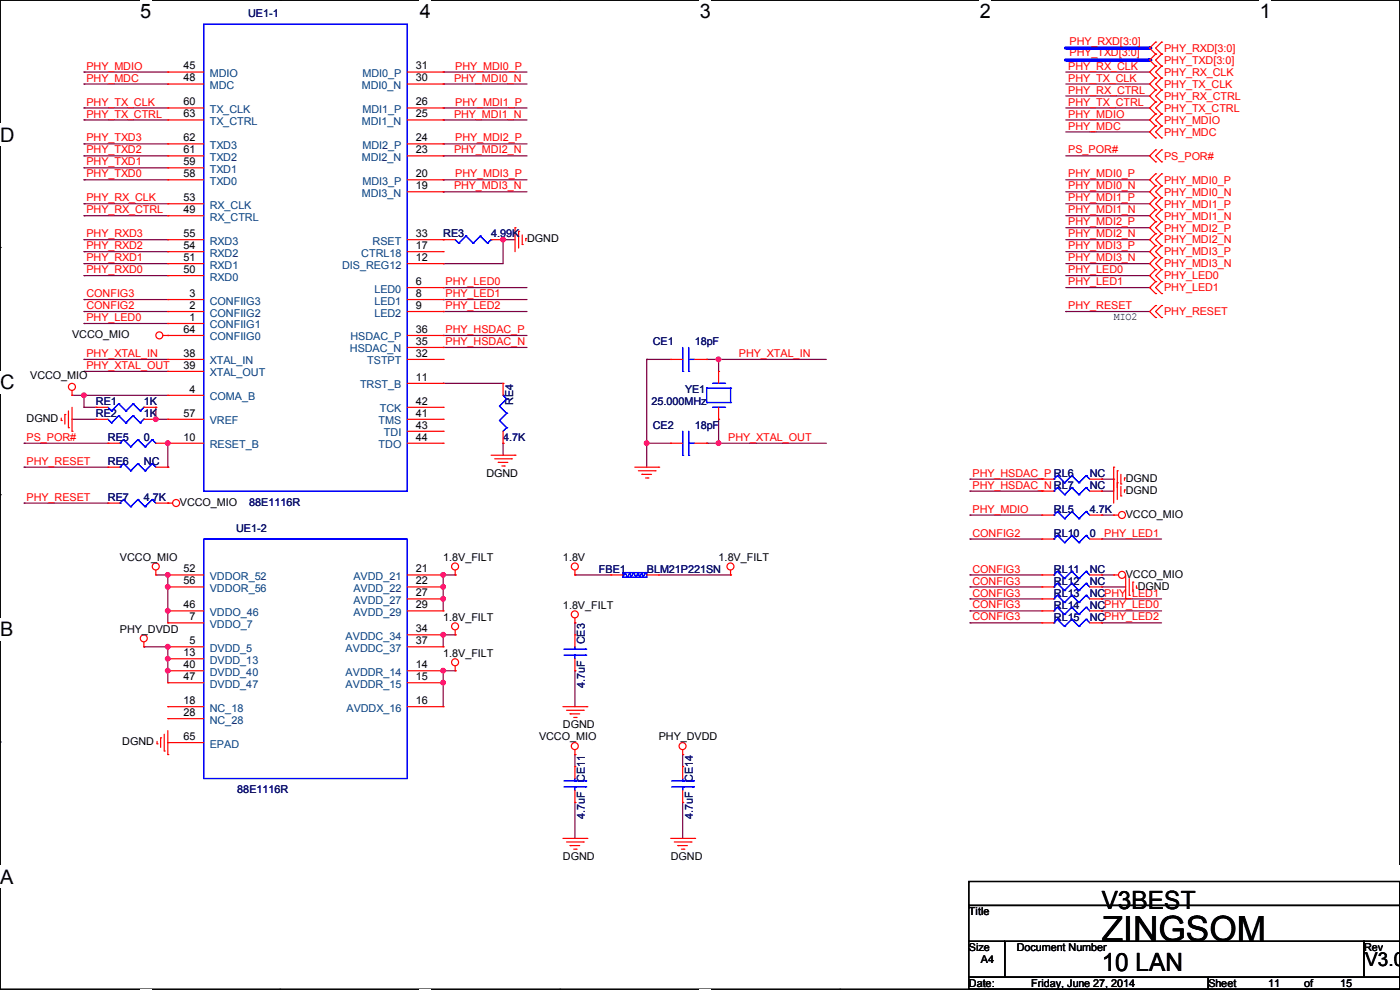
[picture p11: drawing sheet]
<svg xmlns="http://www.w3.org/2000/svg" width="297mm" height="210mm" viewBox="0 0 297 210" stroke-linecap="round" stroke-linejoin="round" font-family="sans-serif">
<path d="M0 0h297v209.8h-297z" fill="none" stroke="#000" stroke-width=".25"/>
<g fill="#fff">
<path d="M29.7 0h2.4v4.8h-2.4z"/>
<path d="M29.7 209.8h2.4v.2h-2.4z"/>
</g>
<path d="M59.4 0h.1M59.4 209.8h.1" fill="none" stroke="#000" stroke-width=".25"/>
<g fill="#fff">
<path d="M89.1 0h2.3v4.8h-2.3z"/>
<path d="M89.1 209.8h2.3v.2h-2.3z"/>
</g>
<path d="M118.8 0h.1M118.8 209.8h.1" fill="none" stroke="#000" stroke-width=".25"/>
<g fill="#fff">
<path d="M148.5 0h2.3v4.8h-2.3z"/>
<path d="M148.5 209.8h2.3v.2h-2.3z"/>
</g>
<path d="M178.2 0h.1M178.2 209.8h.1" fill="none" stroke="#000" stroke-width=".25"/>
<g fill="#fff">
<path d="M207.9 0h2.3v4.8h-2.3z"/>
<path d="M207.9 209.8h2.3v.2h-2.3z"/>
</g>
<path d="M237.6 0h.1M237.6 209.8h.1" fill="none" stroke="#000" stroke-width=".25"/>
<g fill="#fff">
<path d="M267.3 0h2.3v4.8h-2.3z"/>
<path d="M267.3 209.8h2.3v.2h-2.3z"/>
<path d="M0 26.2h3.1v4.8h-3.1z"/>
<path d="M0 78.7h3.1v4.7h-3.1z"/>
</g>
<path d="M0 52.5h.1M297 52.5h.1" fill="none" stroke="#000" stroke-width=".25"/>
<path d="M0 131.1h2.9v4.8h-2.9z" fill="#fff"/>
<path d="M0 104.9h.1M297 104.9h.1" fill="none" stroke="#000" stroke-width=".25"/>
<g fill="#fff">
<path d="M0 183.6h2.9v4.7h-2.9z"/>
<path d="M296.9 183.6h.1v4.7h-.1z"/>
</g>
<path d="M0 157.4h.1M297 157.4h.1" fill="none" stroke="#000" stroke-width=".25"/>
<g fill="none" stroke="#800040" stroke-width=".25">
<path d="M17.8 15.3h.1M17.8 17.8h.1M17.8 15.3h17.8M17.8 17.8h17.8M94 15.3h.1M94 17.8h.1M94 15.3h17.8M94 17.8h17.8M17.8 22.9h.1M17.8 25.4h.1M17.8 38.1h.1M17.8 35.6h.1"/>
<path d="M17.8 33.1h.1M17.8 30.5h.1M17.8 22.9h17.8M17.8 25.4h17.8M17.8 38.1h17.8M17.8 35.6h17.8M17.8 33.1h17.8M17.8 30.5h17.8M94 22.9h.1M94 25.4h.1M94 30.5h.1M94 33.1h.1"/>
<path d="M94 38.1h.1M94 22.9h17.8M94 25.4h17.8M94 38.1h17.8M94 33.1h17.8M94 30.5h17.8M226.1 22.9h17.8M226.1 25.4h17.8M226.1 38.1h17.8M226.1 33.1h17.8M226.1 20.4h17.8M226.1 28h17.8"/>
<path d="M243.9 33.1h.1M243.9 38.1h.1M243.9 20.4h.1M243.9 22.9h.1M243.9 28h.1M243.9 25.4h.1M17.8 43.2h.1M17.8 45.8h.1M17.8 58.5h.1M17.8 55.9h.1M17.8 53.4h.1M17.8 50.8h.1"/>
<path d="M17.8 43.2h17.8M17.8 45.8h17.8M17.8 58.5h17.8M17.8 55.9h17.8M17.8 53.4h17.8M17.8 50.8h17.8M94 40.7h.1M94 55.9h.1M94 40.7h17.8M106.7 50.8h.1M106.7 50.8v5.1h-12.7M106.7 50.8h2.6"/>
<path d="M226.1 43.2h17.8M226.1 45.8h17.8M226.1 58.5h17.8M226.1 55.9h17.8M226.1 53.4h17.8M226.1 50.8h17.8M226.1 40.7h17.8M226.1 48.3h17.8M243.9 43.2h.1M243.9 45.8h.1M243.9 48.3h.1M243.9 50.8h.1"/>
<path d="M243.9 53.4h.1M243.9 55.9h.1M243.9 40.7h.1M243.9 58.5h.1M17.8 63.5h.1M17.8 68.6h.1M17.8 66.1h.1M17.8 76.2h.1M17.8 78.8h.1M17.8 63.5h17.8M17.8 68.6h17.8M17.8 66.1h17.8"/>
<path d="M17.8 76.2h17.8M17.8 78.8h17.8M94 71.2h.1M94 73.7h.1M94 63.5h.1M94 61h.1M94 63.5h17.8M94 71.2h17.8M94 73.7h17.8M94 61h17.8M137.2 76.2h.1M137.2 76.2h5.1"/>
<path d="M137.2 76.2v22.9M149.9 76.2h.1M149.9 76.2h25.4M152.4 76.2h.1M152.4 76.2v2.6M226.1 61h17.8M243.9 61h.1M15.3 88.9h.1M15.3 83.9h.1M15.3 83.9h20.3M15.3 88.9h5.1M17.8 83.9h.1"/>
<path d="M17.8 86.4h.1M17.8 83.9v2.5M17.8 86.4h2.6M33.1 88.9h.1M33.1 86.4h.1M33.1 88.9h2.5M33.1 86.4v2.5M94 81.3h.1M94 81.3h12.7M106.7 94h.1M106.7 94v2.6M137.2 94h.1"/>
<path d="M137.2 94h5.1M149.9 94h.1M149.9 94h25.4M152.4 88.9h.1M152.4 94h.1M152.4 88.9v5.1M30.5 137.2h.1M30.5 137.2h5.1M33.1 122h2.5M35.6 129.6h.1M35.6 122h.1M35.6 137.2h.1"/>
<path d="M35.6 124.5h.1M35.6 139.7h.1M35.6 122v10.1M35.6 137.2v7.6M94 127h.1M94 122h.1M94 124.5h.1M94 134.7h.1M94 122h2.6M94 122v7.6M94 134.7v2.5M94 134.7h2.6"/>
<path d="M96.6 122h.1M96.6 134.7h.1M122 122h.1M122 132.1h.1M122 122h7.6M122 132.1v2.6M139.7 122h15.3M155 122h.1M35.6 142.3h.1M94 144.8h.1M94 142.3h.1M94 142.3v7.6"/>
<path d="M94 142.3h2.6M96.6 142.3h.1M122 142.3h.1M122 142.3v7.6M122 160.1h.1M122 170.2h.1M122 160.1v2.5M122 170.2v7.6M144.8 160.1h.1M144.8 170.2h.1M144.8 160.1v2.5M144.8 170.2v7.6"/>
</g>
<g fill="#f0f" stroke="#f0f" stroke-width=".25">
<circle cx="17.8" cy="83.8" r=".49"/>
<circle cx="33" cy="88.9" r=".49"/>
<circle cx="106.7" cy="50.8" r=".49"/>
<circle cx="137.2" cy="94" r=".49"/>
<circle cx="152.4" cy="94" r=".49"/>
<circle cx="152.4" cy="76.2" r=".49"/>
<circle cx="35.6" cy="129.6" r=".49"/>
<circle cx="35.6" cy="121.9" r=".49"/>
<circle cx="35.6" cy="137.2" r=".49"/>
<circle cx="35.6" cy="142.3" r=".49"/>
<circle cx="94" cy="127" r=".49"/>
<circle cx="94" cy="121.9" r=".49"/>
<circle cx="94" cy="124.5" r=".49"/>
<circle cx="94" cy="144.8" r=".49"/>
<circle cx="35.6" cy="124.5" r=".49"/>
<circle cx="35.6" cy="139.7" r=".49"/>
<circle cx="94" cy="134.6" r=".49"/>
<circle cx="94" cy="142.3" r=".49"/>
</g>
<path d="M226.1 12.7h17.8" fill="none" stroke="#00f" stroke-width=".76"/>
<circle cx="243.9" cy="12.7" r=".38" fill="#00f"/>
<path d="M226.1 15.3h17.8M226.1 17.8h17.8M243.9 15.3h.1M243.9 17.8h.1" fill="none" stroke="#800040" stroke-width=".25"/>
<path d="M226.1 10.2h17.8" fill="none" stroke="#00f" stroke-width=".76"/>
<circle cx="243.9" cy="10.2" r=".38" fill="#00f"/>
<g fill="none" stroke="#800040" stroke-width=".25">
<path d="M94 66.1h.1M94 66.1h17.8M226.1 66.1h.1M226.1 66.1h17.8M5.1 94h.1M5.1 99.1h.1M5.1 94h17.8M5.1 99.1h17.8M35.6 99.1h.1M35.6 94v5.1M5.1 106.7h.1M5.1 106.7h17.8"/>
<path d="M205.8 104.2h.1M205.8 101.6h.1M205.8 114.3h.1M205.8 109.3h.1M205.8 104.2h15.2M205.8 101.6h15.2M205.8 114.3h15.2M205.8 109.3h15.2M233.7 104.2h.1M233.7 114.3h.1M233.7 109.3h.1M233.7 101.6h.1"/>
<path d="M233.7 104.2h2.6M233.7 101.6h2.6M233.7 114.3h12.7M233.7 109.3h2.6M205.8 122h.1M205.8 129.6h.1M205.8 127h.1M205.8 124.5h.1M205.8 132.1h.1M205.8 132.1h15.2M205.8 127h15.2M205.8 124.5h15.2"/>
<path d="M205.8 129.6h15.2M205.8 122h15.2M233.7 132.1h.1M233.7 127h.1M233.7 124.5h.1M233.7 129.6h.1M233.7 122h.1M233.7 132.1h12.7M233.7 127h12.7M233.7 124.5h5.1M233.7 129.6h12.7M233.7 122h2.6"/>
</g>
<g fill="#f0f" stroke="#f0f" stroke-width=".25">
<circle cx="35.6" cy="94" r=".49"/>
<circle cx="17.8" cy="83.8" r=".49"/>
<circle cx="33" cy="88.9" r=".49"/>
<circle cx="106.7" cy="50.8" r=".49"/>
<circle cx="137.2" cy="94" r=".49"/>
<circle cx="152.4" cy="94" r=".49"/>
<circle cx="152.4" cy="76.2" r=".49"/>
<circle cx="35.6" cy="129.6" r=".49"/>
<circle cx="35.6" cy="121.9" r=".49"/>
<circle cx="35.6" cy="137.2" r=".49"/>
<circle cx="35.6" cy="142.3" r=".49"/>
<circle cx="94" cy="127" r=".49"/>
<circle cx="94" cy="121.9" r=".49"/>
<circle cx="94" cy="124.5" r=".49"/>
<circle cx="94" cy="144.8" r=".49"/>
<circle cx="35.6" cy="124.5" r=".49"/>
<circle cx="35.6" cy="139.7" r=".49"/>
<circle cx="94" cy="134.6" r=".49"/>
<circle cx="94" cy="142.3" r=".49"/>
</g>
<g fill="none" stroke="#f00" stroke-width=".25">
<path d="M35.6 15.3h.1M35.6 17.8h.1M35.6 15.3h7.6M35.6 17.8h7.6M86.4 15.3h7.6M86.4 17.8h7.6M94 15.3h.1M94 17.8h.1M245.2 19.1h.1M245.2 14h.1M245.2 16.6h.1M245.2 11.5h.1"/>
<path d="M245.2 8.9h.1M245.2 19.1l-1.3 1.3 1.3 1.2M245.2 14l-1.3 1.3 1.3 1.3M245.2 16.6l-1.3 1.2 1.3 1.3M245.2 11.5l-1.3 1.2 1.3 1.3M245.2 8.9l-1.3 1.3 1.3 1.3M246.4 19.1h.1M246.4 16.6h.1M246.4 14h.1M246.4 11.5h.1M246.4 8.9h.1M246.4 19.1l-1.2 1.3 1.2 1.2"/>
<path d="M246.4 14l-1.2 1.3 1.2 1.3M246.4 16.6l-1.2 1.2 1.2 1.3M246.4 11.5l-1.2 1.2 1.2 1.3M246.4 8.9l-1.2 1.3 1.2 1.3M35.6 22.9h.1M35.6 25.4h.1M35.6 30.5h.1M35.6 33.1h.1M35.6 35.6h.1M35.6 38.1h.1M35.6 22.9h7.6M35.6 25.4h7.6"/>
<path d="M35.6 30.5h7.6M35.6 33.1h7.6M35.6 35.6h7.6M35.6 38.1h7.6M86.4 22.9h7.6M86.4 25.4h7.6M86.4 30.5h7.6M86.4 33.1h7.6M86.4 38.1h7.6M94 22.9h.1M94 25.4h.1M94 30.5h.1"/>
<path d="M94 33.1h.1M94 38.1h.1M245.2 31.8h.1M245.2 34.3h.1M245.2 36.9h.1M245.2 39.4h.1M245.2 21.6h.1M245.2 24.2h.1M245.2 26.7h.1M245.2 29.3h.1M245.2 31.8l-1.3 1.3 1.3 1.2M245.2 36.9l-1.3 1.2 1.3 1.3"/>
<path d="M245.2 39.4l-1.3 1.3 1.3 1.3M245.2 21.6l-1.3 1.3 1.3 1.3M245.2 26.7l-1.3 1.3 1.3 1.3M245.2 24.2l-1.3 1.2 1.3 1.3M246.4 34.3h.1M246.4 31.8h.1M246.4 39.4h.1M246.4 36.9h.1M246.4 21.6h.1M246.4 24.2h.1M246.4 29.3h.1M246.4 26.7h.1"/>
<path d="M246.4 31.8l-1.2 1.3 1.2 1.2M246.4 36.9l-1.2 1.2 1.2 1.3M246.4 39.4l-1.2 1.3 1.2 1.3M246.4 21.6l-1.2 1.3 1.2 1.3M246.4 26.7l-1.2 1.3 1.2 1.3M246.4 24.2l-1.2 1.2 1.2 1.3M35.6 43.2h.1M35.6 45.8h.1M35.6 50.8h.1M35.6 53.4h.1M35.6 55.9h.1M35.6 58.5h.1"/>
<path d="M35.6 43.2h7.6M35.6 45.8h7.6M35.6 50.8h7.6M35.6 53.4h7.6M35.6 55.9h7.6M35.6 58.5h7.6M86.4 50.8h10.2M86.4 53.4h7.6M86.4 55.9h7.6M86.4 40.7h7.6M94 40.7h.1M94 50.8h.1"/>
<path d="M94 53.4h.1M94 55.9h.1M104.2 50.8h2.5M106.7 50.8h.1M109.3 48.3h.1M109.3 48.3v5.1M110 49.1h.1M110 49.1v3.5M110.8 51.9h.1M110.8 49.8v2.1M111.5 50.6h.1M111.5 50.6v.5"/>
<path d="M245.2 42h.1M245.2 44.5h.1M245.2 47h.1M245.2 49.6h.1M245.2 52.1h.1M245.2 54.7h.1M245.2 57.2h.1M245.2 59.7h.1M245.2 42l-1.3 1.2 1.3 1.3M245.2 44.5l-1.3 1.3 1.3 1.2M245.2 47l-1.3 1.3 1.3 1.3M245.2 49.6l-1.3 1.2 1.3 1.3"/>
<path d="M245.2 52.1l-1.3 1.3 1.3 1.3M245.2 54.7l-1.3 1.2 1.3 1.3M245.2 57.2l-1.3 1.3 1.3 1.2M245.2 59.7l-1.3 1.3 1.3 1.3M246.4 42h.1M246.4 44.5h.1M246.4 47h.1M246.4 49.6h.1M246.4 52.1h.1M246.4 54.7h.1M246.4 57.2h.1M246.4 59.7h.1"/>
<path d="M246.4 42l-1.2 1.2 1.2 1.3M246.4 44.5l-1.2 1.3 1.2 1.2M246.4 47l-1.2 1.3 1.2 1.3M246.4 49.6l-1.2 1.2 1.2 1.3M246.4 52.1l-1.2 1.3 1.2 1.3M246.4 54.7l-1.2 1.2 1.2 1.3M246.4 57.2l-1.2 1.3 1.2 1.2M246.4 59.7l-1.2 1.3 1.2 1.3M34.6 71.2h8.6M35.6 71.2h.1M35.6 63.5h.1M35.6 66.1h.1"/>
<path d="M35.6 68.6h.1M35.6 76.2h.1M35.6 78.8h.1M35.6 63.5h7.6M35.6 66.1h7.6M35.6 68.6h7.6M35.6 76.2h7.6M35.6 78.8h7.6M86.4 71.2h7.6M86.4 63.5h7.6M86.4 66.1h7.6M86.4 76.2h7.6"/>
<path d="M86.4 61h7.6M86.4 73.7h7.6M94 61h.1M94 63.5h.1M94 66.1h.1M94 71.2h.1M94 73.7h.1M94 76.2h.1M142.3 76.2h.1M142.3 76.2h2.5M147.4 76.2h2.5M149.9 76.2h.1"/>
<path d="M152.4 78.8h.1M152.4 78.8v2.5M245.2 62.3h.1M245.2 64.8h.1M245.2 67.4h.1M245.2 64.8l-1.3 1.3 1.3 1.3M246.4 62.3h.1M246.4 67.4h.1M246.4 64.8h.1M246.4 64.8l-1.2 1.3 1.2 1.3M13 89.2h.1M13 88.7v.5"/>
<path d="M13.8 87.9h.1M13.8 87.9v2.1M14.5 90.7h.1M14.5 87.2v3.5M15.3 91.5h.1M15.3 83.9h.1M15.3 82.8v1.1M15.3 86.4v5.1M20.4 88.9h.1M20.4 86.4h.1M20.4 88.9h2.5M20.4 86.4h2.5"/>
<path d="M22.9 94h.1M22.9 99.1h.1M22.9 99.1h2.5M22.9 94h2.5M30.5 88.9h2.6M30.5 86.4h2.6M33.1 88.9h.1M33.1 86.4h.1M33.1 99.1h2.5M33.1 94h10.1M35.6 94h.1M35.6 83.9h.1"/>
<path d="M35.6 88.9h.1M35.6 99.1h.1M35.6 88.9h7.6M35.6 83.9h7.6M86.4 94h7.6M86.4 88.9h7.6M86.4 81.3h7.6M86.4 86.4h7.6M86.4 91.5h7.6M94 81.3h.1M94 86.4h.1M94 88.9h.1"/>
<path d="M94 91.5h.1M94 94h.1M104.2 96.6h5.1M104.9 97.3h3.6M105.7 98.1h.1M105.7 98.1h2M106.5 98.8h.5M106.7 94h.1M106.7 81.3h.1M106.7 81.3v2.6M106.7 91.5v2.5M107 98.8h.1"/>
<path d="M108.5 97.3h.1M109.3 96.6h.1M134.7 99.1h5M135.4 99.9h3.6M139 99.9h.1M139.7 99.1h.1M142.3 94h.1M142.3 94h2.5M147.4 94h2.5M149.9 94h.1M152.4 88.9h.1M152.4 86.4v2.5"/>
<path d="M236.3 99.1h.1M236.3 99.1v7.6M237 99.9h.1M237 99.9v6.1M22.9 106.7h.1M22.9 106.7h2.5M33.1 106.7h3.5M35.6 106.7h.1M136.2 100.6h.1M136.2 100.6h2M136.9 101.4h.6M137.5 101.4h.1"/>
<path d="M221 101.6h.1M221 114.3h.1M221 104.2h.1M221 109.3h.1M221 109.3h2.6M221 101.6h2.6M221 114.3h2.6M221 104.2h2.6M231.2 109.3h2.5M231.2 101.6h2.5M231.2 114.3h2.5M231.2 104.2h2.5"/>
<path d="M233.7 101.6h.1M233.7 114.3h.1M233.7 104.2h.1M233.7 109.3h.1M236.3 101.6h.1M236.3 109.3h.1M236.3 109.3h1M237 102.4h.1M237.8 105.2h.1M237.8 102.7h.1M237.8 100.6v2.1M237.8 103.2v2"/>
<path d="M238.5 103.9h.1M238.5 101.4h.1M238.5 101.4v.5M238.5 103.9v.5M30.5 137.2h.1M30.5 136.2v1M33.1 122h.1M33.1 120.9v1.1M35.6 122h.1M35.6 124.5h.1M35.6 129.6h.1M35.6 132.1h.1"/>
<path d="M35.6 137.2h.1M35.6 139.7h.1M35.6 122h7.6M35.6 124.5h7.6M35.6 129.6h7.6M35.6 132.1h7.6M35.6 137.2h7.6M35.6 139.7h7.6M86.4 122h7.6M86.4 124.5h7.6M86.4 129.6h7.6M86.4 137.2h7.6"/>
<path d="M86.4 127h7.6M86.4 134.7h7.6M94 122h.1M94 124.5h.1M94 127h.1M94 129.6h.1M94 134.7h.1M94 137.2h.1M96.6 122h.1M96.6 134.7h.1M96.6 120.9v1.1M96.6 133.6v1.1"/>
<path d="M122 122h.1M122 132.1h.1M122 134.7h.1M122 120.9v1.1M122 131.1v1M122 134.7v2.5M122 139.7v2.6M129.6 122h.1M129.6 122h2.5M137.2 122h2.5M139.7 122h.1M155 122h.1"/>
<path d="M155 120.9v1.1M221 132.1h.1M221 129.6h.1M221 127h.1M221 122h.1M221 124.5h.1M221 122h2.6M221 124.5h2.6M221 129.6h2.6M221 132.1h2.6M221 127h2.6M231.2 122h2.5"/>
<path d="M231.2 124.5h2.5M231.2 129.6h2.5M231.2 132.1h2.5M231.2 127h2.5M233.7 132.1h.1M233.7 129.6h.1M233.7 127h.1M233.7 122h.1M233.7 124.5h.1M236.3 122h.1M236.3 122h1M238.8 127h.1"/>
<path d="M238.8 122v5M239.6 126.3h.1M239.6 122.7v3.6M240.3 123.5h.1M240.3 123.5v2M241.1 124.8h.1M241.1 124.2v.6M33.3 157.8h.1M33.3 157.3v.5M34.1 156.5h.1M34.1 156.5v2M34.8 159.3h.1"/>
<path d="M34.8 155.7v3.6M35.6 142.3h.1M35.6 144.8h.1M35.6 149.9h.1M35.6 152.4h.1M35.6 157.5h.1M35.6 155v5.1M35.6 149.9h7.6M35.6 142.3h7.6M35.6 144.8h7.6M35.6 152.4h7.6M35.6 157.5h7.6"/>
<path d="M86.4 149.9h7.6M86.4 142.3h7.6M86.4 144.8h7.6M94 142.3h.1M94 144.8h.1M94 149.9h.1M96.6 142.3h.1M96.6 141.3v1M119.4 149.9h5.1M120.2 150.7h3.5M120.9 151.4h.1M120.9 151.4h2.1"/>
<path d="M121.7 152.2h.5M122 142.3h.1M122 159v1.1M122.2 152.2h.1M123.7 150.7h.1M124.5 149.9h.1M144.8 159v1.1M35.6 160.1h.1M119.4 177.8h5.1M120.2 178.6h3.5M120.9 179.4h.1M120.9 179.4h2.1"/>
<path d="M122 160.1h.1M122 162.6h.1M122 170.2h.1M122 162.6v2.5M122 167.7v2.5M123.7 178.6h.1M124.5 177.8h.1M142.3 177.8h5.1M143 178.6h3.6M143.8 179.4h.1M143.8 179.4h2M144.8 160.1h.1"/>
<path d="M144.8 162.6h.1M144.8 170.2h.1M144.8 162.6v2.5M144.8 167.7v2.5M146.6 178.6h.1M147.4 177.8h.1M121.7 180.1h.5M122.2 180.1h.1M144.6 180.1h.5M145.1 180.1h.1"/>
<circle cx="33.8" cy="71.1" r=".74"/>
<circle cx="15.3" cy="82.1" r=".74"/>
<circle cx="37.4" cy="106.7" r=".74"/>
<circle cx="238" cy="109.2" r=".74"/>
<circle cx="30.5" cy="135.4" r=".74"/>
<circle cx="33" cy="120.2" r=".74"/>
<circle cx="96.5" cy="120.2" r=".74"/>
<circle cx="96.5" cy="132.9" r=".74"/>
<circle cx="121.9" cy="120.2" r=".74"/>
<circle cx="121.9" cy="130.3" r=".74"/>
<circle cx="155" cy="120.2" r=".74"/>
<circle cx="238" cy="121.9" r=".74"/>
<circle cx="96.5" cy="140.5" r=".74"/>
<circle cx="121.9" cy="158.3" r=".74"/>
<circle cx="144.8" cy="158.3" r=".74"/>
</g>
<path d="M205.5 187h91.5v5.1h-91.5zM205.5 192.1h91.5v7.6h-91.5zM205.5 199.7h7.6v7.6h-7.6zM213.1 199.7h76.2v7.6h-76.2zM289.3 199.7h7.7v7.6h-7.7zM205.5 207.3h50.8v2.5h-50.8zM256.3 207.3h40.7v2.5h-40.7z" fill="none" stroke="#000" stroke-width=".25"/>
<g fill="none" stroke="#00f" stroke-width=".25">
<path d="M43.2 5.1h43.2v99.1h-43.2zM96.6 50.8l.7 .8M97.3 51.6h.1M98.8 50.1h.1M98.8 50.1l-1.5 1.5M98.8 50.1l1.6 1.5M100.4 51.6h.1M101.9 50.1h.1M101.9 50.1l-1.5 1.5M101.9 50.1l1.5 1.5M103.4 51.6h.1M104.2 50.8h.1"/>
<path d="M104.2 50.8l-.8 .8M144.8 78.8h.1M144.8 73.7v5.1M146.1 78.8h.1M146.1 76.2h.1M146.1 73.7v5.1M146.1 76.2h1.3M22.9 88.9l.8 .8M22.9 86.4l.8 .8M23.7 89.7h.1M23.7 87.2h.1M25.2 88.2h.1"/>
<path d="M25.2 85.6h.1M25.2 88.2l-1.5 1.5M25.2 88.2l1.5 1.5M25.2 85.6l-1.5 1.6M25.2 85.6l1.5 1.6M25.4 94h.1M25.4 99.1h.1M26.2 93.3h.1M26.2 98.3h.1M26.2 93.3l1.5 1.5M26.2 93.3l-.8 .7M26.2 98.3l1.5 1.6"/>
<path d="M26.2 98.3l-.8 .8M26.7 89.7h.1M26.7 87.2h.1M27.7 94.8h.1M27.7 99.9h.1M28.2 88.2h.1M28.2 85.6h.1M28.2 88.2l-1.5 1.5M28.2 88.2l1.6 1.5M28.2 85.6l-1.5 1.6M28.2 85.6l1.6 1.6M29.3 93.3h.1"/>
<path d="M29.3 98.3h.1M29.3 93.3l1.5 1.5M29.3 93.3l-1.6 1.5M29.3 98.3l1.5 1.6M29.3 98.3l-1.6 1.6M29.8 89.7h.1M29.8 87.2h.1M30.5 88.9h.1M30.5 86.4h.1M30.5 88.9l-.7 .8M30.5 86.4l-.7 .8M30.8 94.8h.1"/>
<path d="M30.8 99.9h.1M32.3 93.3h.1M32.3 98.3h.1M32.3 93.3l.8 .7M32.3 93.3l-1.5 1.5M32.3 98.3l.8 .8M32.3 98.3l-1.5 1.6M106 89.2h.1M106 86.1h.1M106 89.2l1.5 1.5M106 86.1l1.5 1.6M106.7 83.9h.1"/>
<path d="M106.7 83.9l.8 .7M107.5 90.7h.1M107.5 87.7h.1M107.5 84.6h.1M107.5 90.7l-.8 .8M107.5 87.7l-1.5 1.5M107.5 84.6l-1.5 1.5M144.8 96.6h.1M144.8 91.5v5.1M146.1 96.6h.1M146.1 94h.1M146.1 91.5v5.1"/>
<path d="M146.1 94h1.3M149.9 82.3h.1M149.9 85.4h.1M149.9 85.4h5.1M149.9 82.3h5.1M149.9 82.3v3.1M151.2 86.4h2.5M151.2 81.3h2.5M153.7 86.4h.1M153.7 81.3h.1M155 85.4h.1M155 82.3h.1"/>
<path d="M155 82.3v3.1M25.4 106.7h.1M26.2 106h.1M26.2 106l1.5 1.5M26.2 106l-.8 .7M27.7 107.5h.1M29.3 106h.1M29.3 106l1.5 1.5M29.3 106l-1.6 1.5M30.8 107.5h.1M32.3 106h.1M32.3 106l.8 .7"/>
<path d="M32.3 106l-1.5 1.5M43.2 114.3h43.2v50.8h-43.2zM223.6 101.6h.1M223.6 114.3h.1M223.6 104.2h.1M223.6 109.3h.1M224.3 100.9h.1M224.3 113.6h.1M224.3 103.4h.1M224.3 108.5h.1M224.3 100.9l1.5 1.5M224.3 100.9l-.7 .7"/>
<path d="M224.3 113.6l1.5 1.5M224.3 113.6l-.7 .7M224.3 103.4l1.5 1.5M224.3 103.4l-.7 .8M224.3 108.5l1.5 1.5M224.3 108.5l-.7 .8M225.8 102.4h.1M225.8 115.1h.1M225.8 104.9h.1M225.8 110h.1M227.4 100.9h.1M227.4 113.6h.1"/>
<path d="M227.4 103.4h.1M227.4 108.5h.1M227.4 100.9l1.5 1.5M227.4 100.9l-1.6 1.5M227.4 113.6l1.5 1.5M227.4 113.6l-1.6 1.5M227.4 103.4l1.5 1.5M227.4 103.4l-1.6 1.5M227.4 108.5l1.5 1.5M227.4 108.5l-1.6 1.5M228.9 102.4h.1M228.9 115.1h.1"/>
<path d="M228.9 104.9h.1M228.9 110h.1M230.4 100.9h.1M230.4 113.6h.1M230.4 103.4h.1M230.4 108.5h.1M230.4 100.9l.8 .7M230.4 100.9l-1.5 1.5M230.4 113.6l.8 .7M230.4 113.6l-1.5 1.5M230.4 103.4l.8 .8M230.4 103.4l-1.5 1.5"/>
<path d="M230.4 108.5l.8 .8M230.4 108.5l-1.5 1.5M119.7 139h4.5M119.7 137.7h4.5M122 137.7h.1M122 139h.1M122 137.2v.5M122 139v.7M124.2 139h.1M124.2 137.7h.1M132.1 121.5h5.1v1h-5.1zM137.2 122l-.3-.5-.5 1-.2-1-.5 1-.3-1-.5 1-.5-1-.5 1-.3-1-.5 1-.5-1-.5 1"/>
<path d="M223.6 132.1h.1M223.6 129.6h.1M223.6 127h.1M223.6 122h.1M223.6 124.5h.1M224.3 131.4h.1M224.3 128.8h.1M224.3 126.3h.1M224.3 121.2h.1M224.3 123.7h.1M224.3 131.4l1.5 1.5M224.3 131.4l-.7 .7"/>
<path d="M224.3 128.8l1.5 1.5M224.3 128.8l-.7 .8M224.3 126.3l1.5 1.5M224.3 126.3l-.7 .7M224.3 121.2l1.5 1.5M224.3 121.2l-.7 .8M224.3 123.7l1.5 1.6M224.3 123.7l-.7 .8M225.8 132.9h.1M225.8 130.3h.1M225.8 127.8h.1M225.8 122.7h.1"/>
<path d="M225.8 125.3h.1M227.4 131.4h.1M227.4 128.8h.1M227.4 126.3h.1M227.4 121.2h.1M227.4 123.7h.1M227.4 131.4l1.5 1.5M227.4 131.4l-1.6 1.5M227.4 128.8l1.5 1.5M227.4 128.8l-1.6 1.5M227.4 126.3l1.5 1.5M227.4 126.3l-1.6 1.5"/>
<path d="M227.4 121.2l1.5 1.5M227.4 121.2l-1.6 1.5M227.4 123.7l1.5 1.6M227.4 123.7l-1.6 1.6M228.9 132.9h.1M228.9 130.3h.1M228.9 127.8h.1M228.9 122.7h.1M228.9 125.3h.1M230.4 131.4h.1M230.4 128.8h.1M230.4 126.3h.1"/>
<path d="M230.4 121.2h.1M230.4 123.7h.1M230.4 131.4l.8 .7M230.4 131.4l-1.5 1.5M230.4 128.8l.8 .8M230.4 128.8l-1.5 1.5M230.4 126.3l.8 .7M230.4 126.3l-1.5 1.5M230.4 121.2l.8 .8M230.4 121.2l-1.5 1.5M230.4 123.7l.8 .8M230.4 123.7l-1.5 1.6"/>
<path d="M119.7 166.9h4.5M119.7 165.7h4.5M122 165.7h.1M122 166.9h.1M122 165.1v.6M122 166.9v.8M124.2 166.9h.1M124.2 165.7h.1M142.5 166.9h4.6M142.5 165.7h4.6M144.8 165.7h.1M144.8 166.9h.1"/>
<path d="M144.8 165.1v.6M144.8 166.9v.8M147.1 166.9h.1M147.1 165.7h.1"/>
</g>
<text font-size="7.4" x="233.7" y="199.7">ZINGSOM</text>
<g font-size="5.3">
<text x="233.7" y="192.8">V3BEST</text>
<text x="233.7" y="206">10 LAN</text>
</g>
<g font-size="4.2">
<text x="29.7" y="3.9">5</text>
<text x="89.1" y="3.9">4</text>
<text x="148.5" y="3.9">3</text>
<text x="207.9" y="3.9">2</text>
<text x="267.2" y="3.9">1</text>
<text x="0" y="30.1">D</text>
<text x="0" y="82.5">C</text>
<text x="0" y="135">B</text>
<text x="0" y="187.4">A</text>
<text x="297" y="187.4">A</text>
</g>
<text font-size="4.1" x="289.6" y="204.9">V3.0</text>
<g font-size="2.3" fill="#000080">
<text x="52.6" y="3.6">UE1-1</text>
<text x="94" y="50.4">RE3</text>
<text x="104.2" y="50.4">4.99K</text>
<text x="138.5" y="73.2">CE1</text>
<text x="147.4" y="73.2">18pF</text>
<text x="145.3" y="83.4">YE1</text>
<text x="20.4" y="88.5">RE2</text>
<text x="20.4" y="85.9">RE1</text>
<text x="30.5" y="88.5">1K</text>
<text x="30.5" y="85.9">1K</text>
<text x="108.8" y="85.9" transform="rotate(-90 108.8 85.9)">RE4</text>
<text x="138.2" y="85.9">25.000MHz</text>
<text x="22.9" y="93.6">RE5</text>
<text x="30.5" y="93.6">0</text>
<text x="106.7" y="93.6">4.7K</text>
<text x="138.5" y="91">CE2</text>
<text x="147.4" y="91">18pF</text>
<text x="22.9" y="98.6">RE6</text>
<text x="30.5" y="98.6">NC</text>
<text x="231.2" y="101.2">NC</text>
<text x="22.9" y="106.3">RE7</text>
<text x="30.5" y="106.3">4.7K</text>
<text x="52.9" y="107.3">88E1116R</text>
<text x="231.2" y="103.7">NC</text>
<text x="50.1" y="112.9">UE1-2</text>
<text x="223.6" y="113.9">RL10</text>
<text x="223.6" y="108.8">RL5</text>
<text x="231.2" y="113.9">0</text>
<text x="231.2" y="108.8">4.7K</text>
<text x="127" y="121.5">FBE1</text>
<text x="137.2" y="121.5">BLM21P221SN</text>
<text x="223.6" y="121.5">RL11</text>
<text x="223.6" y="124">RL12</text>
<text x="231.2" y="121.5">NC</text>
<text x="231.2" y="124">NC</text>
<text x="223.6" y="131.7">RL15</text>
<text x="223.6" y="129.1">RL14</text>
<text x="223.6" y="126.6">RL13</text>
<text x="231.2" y="131.7">NCPHY_LED2</text>
<text x="231.2" y="129.1">NCPHY_LED0</text>
<text x="231.2" y="126.6">NCPHY_LED1</text>
<text x="124.1" y="136.7" transform="rotate(-90 124.1 136.7)">CE3</text>
<text x="124.1" y="145.8" transform="rotate(-90 124.1 145.8)">4.7uF</text>
<text x="124.1" y="165.9" transform="rotate(-90 124.1 165.9)">CE11</text>
<text x="146.9" y="165.9" transform="rotate(-90 146.9 165.9)">CE14</text>
<text x="50.3" y="168.2">88E1116R</text>
<text x="124.1" y="173.8" transform="rotate(-90 124.1 173.8)">4.7uF</text>
<text x="146.9" y="173.8" transform="rotate(-90 146.9 173.8)">4.7uF</text>
</g>
<g font-size="2.3" fill="#f00">
<text x="226.9" y="12">PHY_TXD[3:0]</text>
<text x="226.9" y="9.4">PHY_RXD[3:0]</text>
<text x="246.9" y="11">PHY_RXD[3:0]</text>
<text x="18.3" y="14.8">PHY_MDIO</text>
<text x="18.3" y="17.3">PHY_MDC</text>
<text x="96.3" y="17.3">PHY_MDI0_N</text>
<text x="96.6" y="14.8">PHY_MDI0_P</text>
<text x="226.6" y="14.8">PHY_RX_CLK</text>
<text x="226.6" y="17.3">PHY_TX_CLK</text>
<text x="246.9" y="16.1">PHY_RX_CLK</text>
<text x="246.9" y="13.5">PHY_TXD[3:0]</text>
<text x="18.3" y="22.4">PHY_TX_CLK</text>
<text x="96.6" y="22.4">PHY_MDI1_P</text>
<text x="226.6" y="19.9">PHY_RX_CTRL</text>
<text x="226.6" y="22.4">PHY_TX_CTRL</text>
<text x="246.9" y="21.2">PHY_RX_CTRL</text>
<text x="246.9" y="23.7">PHY_TX_CTRL</text>
<text x="246.9" y="18.6">PHY_TX_CLK</text>
<text x="18.3" y="24.9">PHY_TX_CTRL</text>
<text x="96.3" y="24.9">PHY_MDI1_N</text>
<text x="226.6" y="27.5">PHY_MDC</text>
<text x="226.6" y="24.9">PHY_MDIO</text>
<text x="246.9" y="28.8">PHY_MDC</text>
<text x="246.9" y="26.2">PHY_MDIO</text>
<text x="18.3" y="35.1">PHY_TXD1</text>
<text x="18.3" y="32.6">PHY_TXD2</text>
<text x="18.3" y="30">PHY_TXD3</text>
<text x="96.3" y="32.6">PHY_MDI2_N</text>
<text x="96.6" y="30">PHY_MDI2_P</text>
<text x="226.6" y="32.6">PS_POR#</text>
<text x="246.9" y="33.9">PS_POR#</text>
<text x="18.3" y="37.6">PHY_TXD0</text>
<text x="96.3" y="40.2">PHY_MDI3_N</text>
<text x="96.6" y="37.6">PHY_MDI3_P</text>
<text x="226.6" y="37.6">PHY_MDI0_P</text>
<text x="226.6" y="40.2">PHY_MDI0_N</text>
<text x="246.9" y="38.9">PHY_MDI0_P</text>
<text x="246.9" y="41.5">PHY_MDI0_N</text>
<text x="18.3" y="42.7">PHY_RX_CLK</text>
<text x="18.3" y="45.3">PHY_RX_CTRL</text>
<text x="226.6" y="42.7">PHY_MDI1_P</text>
<text x="226.6" y="45.3">PHY_MDI1_N</text>
<text x="226.6" y="47.8">PHY_MDI2_P</text>
<text x="246.9" y="44">PHY_MDI1_P</text>
<text x="246.9" y="46.6">PHY_MDI1_N</text>
<text x="18.3" y="52.9">PHY_RXD2</text>
<text x="18.3" y="50.3">PHY_RXD3</text>
<text x="226.6" y="50.3">PHY_MDI2_N</text>
<text x="226.6" y="52.9">PHY_MDI3_P</text>
<text x="246.9" y="49.1">PHY_MDI2_P</text>
<text x="246.9" y="51.6">PHY_MDI2_N</text>
<text x="18.3" y="58">PHY_RXD0</text>
<text x="18.3" y="55.4">PHY_RXD1</text>
<text x="226.6" y="55.4">PHY_MDI3_N</text>
<text x="226.6" y="58">PHY_LED0</text>
<text x="246.9" y="54.2">PHY_MDI3_P</text>
<text x="246.9" y="56.7">PHY_MDI3_N</text>
<text x="246.9" y="59.3">PHY_LED0</text>
<text x="18.3" y="63">CONFIG3</text>
<text x="18.3" y="65.6">CONFIG2</text>
<text x="94.5" y="63">PHY_LED1</text>
<text x="94.5" y="60.5">PHY_LED0</text>
<text x="94.5" y="65.6">PHY_LED2</text>
<text x="226.6" y="60.5">PHY_LED1</text>
<text x="226.6" y="65.6">PHY_RESET</text>
<text x="246.9" y="61.8">PHY_LED1</text>
<text x="18.3" y="68.1">PHY_LED0</text>
<text x="94.5" y="70.7">PHY_HSDAC_P</text>
<text x="246.9" y="66.9">PHY_RESET</text>
<text x="18.3" y="75.7">PHY_XTAL_IN</text>
<text x="94.5" y="73.2">PHY_HSDAC_N</text>
<text x="156.8" y="75.7">PHY_XTAL_IN</text>
<text x="18.3" y="78.3">PHY_XTAL_OUT</text>
<text x="5.6" y="93.5">PS_POR#</text>
<text x="154.5" y="93.5">PHY_XTAL_OUT</text>
<text x="5.6" y="98.6">PHY_RESET</text>
<text x="206.3" y="101.1">PHY_HSDAC_P RL6</text>
<text x="5.6" y="106.2">PHY_RESET</text>
<text x="206.3" y="103.7">PHY_HSDAC_N RL7</text>
<text x="206.3" y="113.8">CONFIG2</text>
<text x="206.3" y="108.8">PHY_MDIO</text>
<text x="234.2" y="113.8">PHY_LED1</text>
<text x="206.3" y="121.5">CONFIG3</text>
<text x="206.3" y="124">CONFIG3</text>
<text x="206.3" y="129.1">CONFIG3</text>
<text x="206.3" y="126.5">CONFIG3</text>
<text x="206.3" y="131.6">CONFIG3</text>
</g>
<g font-size="2.3">
<text x="38.9" y="14.7">45</text>
<text x="38.9" y="17.3">48</text>
<text x="88.2" y="14.7">31</text>
<text x="88.2" y="17.3">30</text>
<text x="38.9" y="22.4">60</text>
<text x="88.2" y="22.4">26</text>
<text x="38.9" y="24.9">63</text>
<text x="38.9" y="30">62</text>
<text x="88.2" y="24.9">25</text>
<text x="88.2" y="30">24</text>
<text x="38.9" y="32.5">61</text>
<text x="38.9" y="35.1">59</text>
<text x="88.2" y="32.5">23</text>
<text x="38.9" y="37.6">58</text>
<text x="88.2" y="37.6">20</text>
<text x="88.2" y="40.1">19</text>
<text x="38.9" y="42.7">53</text>
<text x="38.9" y="45.2">49</text>
<text x="38.9" y="50.3">55</text>
<text x="38.9" y="52.8">54</text>
<text x="88.2" y="50.3">33</text>
<text x="88.2" y="52.8">17</text>
<text x="111.8" y="51.4">DGND</text>
<text x="38.9" y="55.4">51</text>
<text x="38.9" y="57.9">50</text>
<text x="88.2" y="55.4">12</text>
<text x="40.2" y="63">3</text>
<text x="40.2" y="65.5">2</text>
<text x="88.2" y="60.5">6</text>
<text x="88.2" y="63">8</text>
<text x="88.2" y="65.5">9</text>
<text x="15.3" y="71.7">VCCO_MIO</text>
<text x="38.9" y="70.6">64</text>
<text x="40.2" y="68.1">1</text>
<text x="88.2" y="70.6">36</text>
<text x="236.3" y="67.9">MIO2</text>
<text x="38.9" y="75.7">38</text>
<text x="88.2" y="73.2">35</text>
<text x="88.2" y="75.7">32</text>
<text x="6.4" y="80.3">VCCO_MIO</text>
<text x="38.9" y="78.2">39</text>
<text x="40.2" y="83.3">4</text>
<text x="88.2" y="80.8">11</text>
<text x="5.6" y="89.5">DGND</text>
<text x="38.9" y="88.4">57</text>
<text x="88.2" y="85.9">42</text>
<text x="88.2" y="88.4">41</text>
<text x="38.9" y="93.5">10</text>
<text x="88.2" y="90.9">43</text>
<text x="88.2" y="93.5">44</text>
<text x="103.2" y="101.2">DGND</text>
<text x="38.1" y="107.3">VCCO_MIO</text>
<text x="238.8" y="104.7">DGND</text>
<text x="238.8" y="102.2">DGND</text>
<text x="238.8" y="109.8">VCCO_MIO</text>
<text x="25.4" y="119">VCCO_MIO</text>
<text x="94" y="119">1.8V_FILT</text>
<text x="119.4" y="119">1.8V</text>
<text x="152.5" y="119">1.8V_FILT</text>
<text x="38.9" y="121.4">52</text>
<text x="38.9" y="124">56</text>
<text x="88.2" y="121.4">21</text>
<text x="88.2" y="124">22</text>
<text x="238.8" y="122.5">VCCO_MIO</text>
<text x="241.4" y="125.1">DGND</text>
<text x="38.9" y="129">46</text>
<text x="40.2" y="131.6">7</text>
<text x="88.2" y="126.5">27</text>
<text x="88.2" y="129">29</text>
<text x="94" y="131.7">1.8V_FILT</text>
<text x="119.4" y="129.1">1.8V_FILT</text>
<text x="25.4" y="134.2">PHY_DVDD</text>
<text x="40.2" y="136.7">5</text>
<text x="88.2" y="134.1">34</text>
<text x="88.2" y="136.7">37</text>
<text x="38.9" y="141.7">40</text>
<text x="38.9" y="139.2">13</text>
<text x="88.2" y="141.7">14</text>
<text x="94" y="139.3">1.8V_FILT</text>
<text x="38.9" y="144.3">47</text>
<text x="38.9" y="149.4">18</text>
<text x="88.2" y="144.3">15</text>
<text x="88.2" y="149.4">16</text>
<text x="38.9" y="151.9">28</text>
<text x="119.4" y="154.5">DGND</text>
<text x="26" y="158.1">DGND</text>
<text x="38.9" y="157">65</text>
<text x="114.4" y="157.1">VCCO_MIO</text>
<text x="139.8" y="157.1">PHY_DVDD</text>
<text x="119.4" y="182.5">DGND</text>
<text x="142.3" y="182.5">DGND</text>
<text x="205.5" y="194.1">Title</text>
<text x="205.5" y="201.8">Size</text>
<text x="215.7" y="201.8">Document Number</text>
<text x="289.4" y="201.8">Rev</text>
<text x="205.5" y="209.4">Date:</text>
<text x="208.1" y="204.3">A4</text>
<text x="218.7" y="209.4">Friday, June 27, 2014</text>
<text x="256.3" y="209.4">Sheet</text>
<text x="269" y="209.4">11</text>
<text x="276.7" y="209.4">of</text>
<text x="284.3" y="209.4">15</text>
</g>
<g font-size="2.3" fill="#004080">
<text x="44.5" y="16.3">MDIO</text>
<text x="76.9" y="16.3">MDI0_P</text>
<text x="44.5" y="18.9">MDC</text>
<text x="44.5" y="24">TX_CLK</text>
<text x="76.8" y="18.9">MDI0_N</text>
<text x="76.9" y="24">MDI1_P</text>
<text x="44.5" y="26.5">TX_CTRL</text>
<text x="76.8" y="26.5">MDI1_N</text>
<text x="44.5" y="31.6">TXD3</text>
<text x="44.5" y="34.1">TXD2</text>
<text x="76.8" y="34.1">MDI2_N</text>
<text x="76.9" y="31.6">MDI2_P</text>
<text x="44.5" y="36.7">TXD1</text>
<text x="44.5" y="39.2">TXD0</text>
<text x="76.8" y="41.7">MDI3_N</text>
<text x="76.9" y="39.2">MDI3_P</text>
<text x="44.5" y="44.3">RX_CLK</text>
<text x="44.5" y="46.8">RX_CTRL</text>
<text x="44.5" y="51.9">RXD3</text>
<text x="79" y="51.9">RSET</text>
<text x="44.5" y="54.4">RXD2</text>
<text x="44.5" y="57">RXD1</text>
<text x="44.5" y="59.5">RXD0</text>
<text x="72.6" y="57">DIS_REG12</text>
<text x="76.6" y="54.4">CTRL18</text>
<text x="44.5" y="64.6">CONFIIG3</text>
<text x="79.4" y="62.1">LED0</text>
<text x="79.4" y="64.6">LED1</text>
<text x="44.5" y="67.1">CONFIIG2</text>
<text x="44.5" y="69.7">CONFIIG1</text>
<text x="79.4" y="67.1">LED2</text>
<text x="44.5" y="72.2">CONFIIG0</text>
<text x="44.5" y="77.3">XTAL_IN</text>
<text x="74.2" y="74.8">HSDAC_N</text>
<text x="74.3" y="72.2">HSDAC_P</text>
<text x="77.9" y="77.3">TSTPT</text>
<text x="44.5" y="79.8">XTAL_OUT</text>
<text x="76.4" y="82.4">TRST_B</text>
<text x="44.5" y="84.9">COMA_B</text>
<text x="80.6" y="87.5">TCK</text>
<text x="44.5" y="90">VREF</text>
<text x="44.5" y="95.1">RESET_B</text>
<text x="80.3" y="90">TMS</text>
<text x="80.3" y="95.1">TDO</text>
<text x="81.5" y="92.5">TDI</text>
<text x="44.5" y="123">VDDOR_52</text>
<text x="44.5" y="125.6">VDDOR_56</text>
<text x="75" y="123">AVDD_21</text>
<text x="75" y="125.6">AVDD_22</text>
<text x="44.5" y="130.6">VDDO_46</text>
<text x="75" y="128.1">AVDD_27</text>
<text x="75" y="130.6">AVDD_29</text>
<text x="44.5" y="133.2">VDDO_7</text>
<text x="73.3" y="135.7">AVDDC_34</text>
<text x="44.5" y="143.3">DVDD_40</text>
<text x="44.5" y="138.3">DVDD_5</text>
<text x="44.5" y="140.8">DVDD_13</text>
<text x="73.3" y="138.3">AVDDC_37</text>
<text x="73.3" y="143.3">AVDDR_14</text>
<text x="44.5" y="145.9">DVDD_47</text>
<text x="73.3" y="145.9">AVDDR_15</text>
<text x="44.5" y="151">NC_18</text>
<text x="44.5" y="153.5">NC_28</text>
<text x="73.5" y="151">AVDDX_16</text>
<text x="44.5" y="158.6">EPAD</text>
</g>
</svg>
